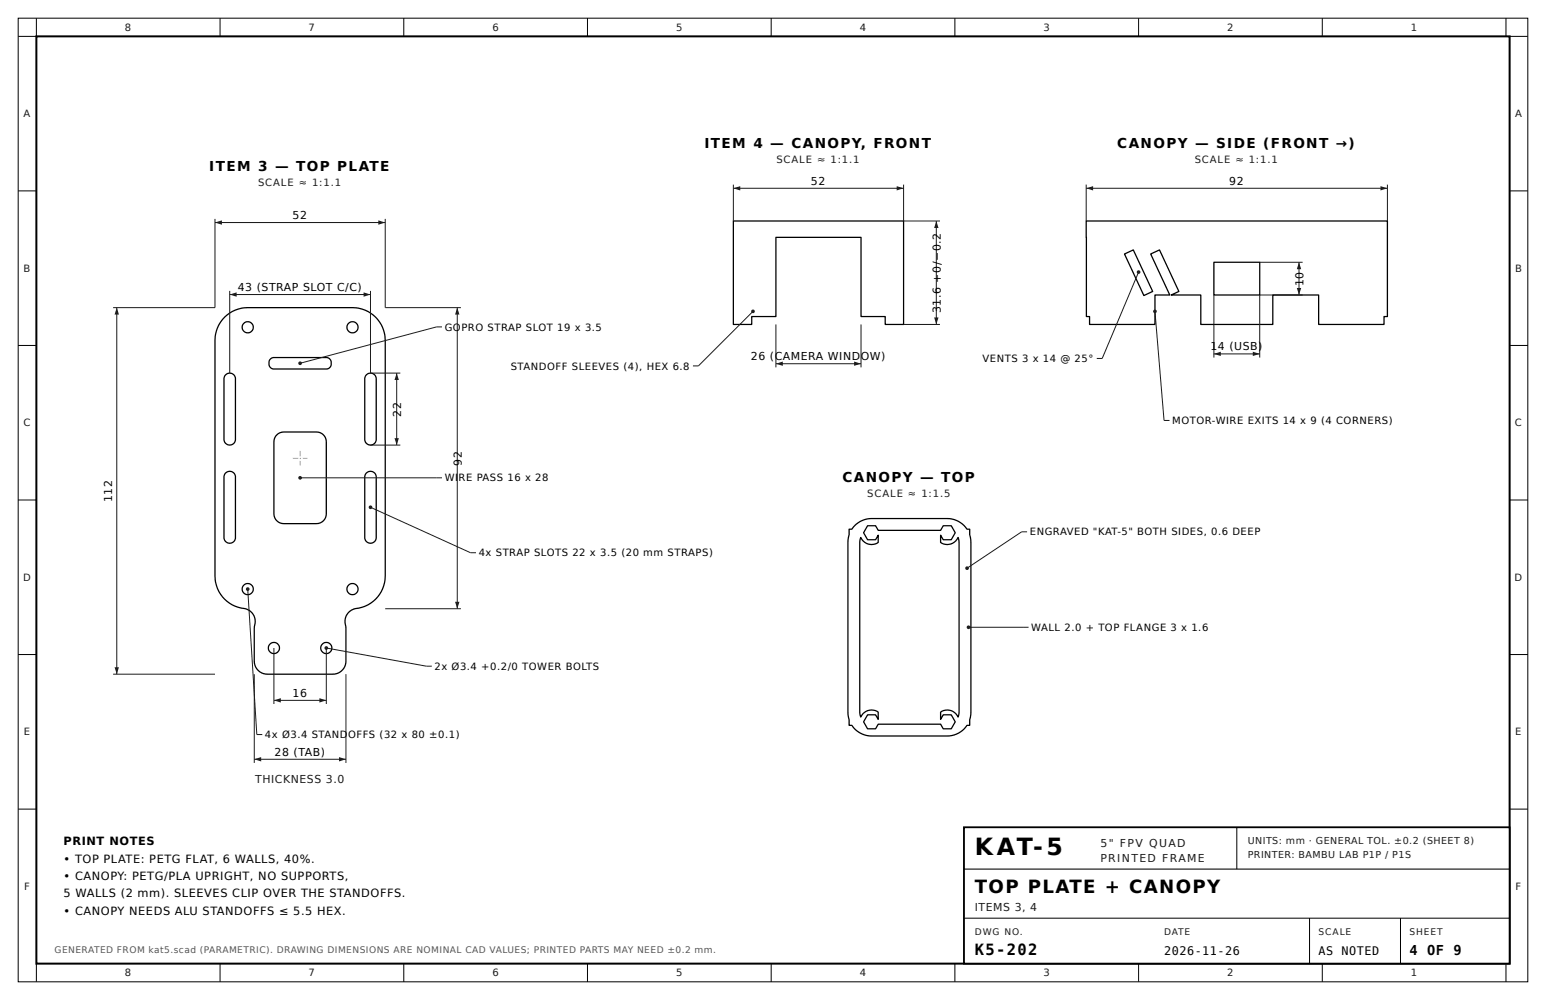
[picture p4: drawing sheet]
<svg xmlns="http://www.w3.org/2000/svg" width="432mm" height="279mm" viewBox="0 0 432 279" stroke-linecap="round" stroke-linejoin="round" font-family="sans-serif">
<g fill="none" stroke="#000" stroke-width=".28">
<path d="M5.1 5.1h421.6v269.2h-421.6zM10.2 5.1v5.1h-5.1M61.5 5.1v5.1M112.8 5.1v5.1M164.1 5.1v5.1M215.4 5.1v5.1M266.7 5.1v5.1M318 5.1v5.1M369.3 5.1v5.1M420.6 5.1v5.1M421.6 10.2h5.1M5.1 53.3h5.1"/>
<path d="M421.6 53.3h5.1M5.1 96.5h5.1M421.6 96.5h5.1M5.1 139.7h5.1M421.6 139.7h5.1M5.1 182.9h5.1M421.6 182.9h5.1M5.1 226.1h5.1M421.6 226.1h5.1M10.2 269.2v5.1M61.5 269.2v5.1M112.8 269.2v5.1"/>
<path d="M164.1 269.2v5.1M215.4 269.2v5.1M266.7 269.2v5.1M318 269.2v5.1M369.3 269.2v5.1M420.6 269.2v5.1"/>
</g>
<path d="M10.2 10.2h411.4v259h-411.4z" fill="none" stroke="#000" stroke-width=".56"/>
<path d="M269.2 231.1h152.4v38.1h-152.4z" fill="#fff"/>
<path d="M269.2 231.1h152.4v38.1h-152.4z" fill="none" stroke="#000" stroke-width=".51"/>
<path d="M269.2 242.8h152.4" fill="none" stroke="#000" stroke-width=".3"/>
<path d="M345.4 231.1v11.7M269.2 256.5h152.4M365.8 256.5v12.7M391.2 256.5v12.7" fill="none" stroke="#000" stroke-width=".28"/>
<g fill="none" stroke="#000" stroke-width=".36">
<path d="M62.7 88.7a9.2 9.2 0 0 1 6.5-2.7h29.2a9.1 9.1 0 0 1 9.2 9.1v65.8a9.3 9.3 0 0 1-8.8 9.3 3.9 3.9 0 0 0-2.2 5.1v9.4a3.7 3.7 0 0 1-3.7 3.7h-18.2a3.7 3.7 0 0 1-3.7-3.7v-9.1a4.7 4.7 0 0 0-.9-4.7 4.3 4.3 0 0 0-2.8-1 9.1 9.1 0 0 1-7.3-9v-65.8a9.2 9.2 0 0 1 2.7-6.4zM63 104.7a1.6 1.6 0 0 1 1.8-.3 1.6 1.6 0 0 1 1 1.4v17a1.6 1.6 0 0 1-1.6 1.6 1.6 1.6 0 0 1-1.6-1.6v-17.1zM75.4 100.4l1-.5h14.7a1.39 1.39 0 0 1 1.4 1.4v.4a1.39 1.39 0 0 1-1.4 1.4h-14.6a1.39 1.39 0 0 1-1.4-1.4l.1-.8zM102.3 104.7a1.6 1.6 0 0 1 1.8-.3 1.6 1.6 0 0 1 1 1.4v17a1.6 1.6 0 0 1-1.6 1.6 1.6 1.6 0 0 1-1.6-1.6v-17.1zM63 132.2a1.6 1.6 0 0 1 1.8-.4 1.6 1.6 0 0 1 1 1.5v16.9a1.6 1.6 0 0 1-1.6 1.6 1.6 1.6 0 0 1-1.6-1.6v-17.1zM77.3 121.5a2.64 2.64 0 0 1 1.9-.8h9.2a2.78 2.78 0 0 1 2.7 2.7v20.2a2.78 2.78 0 0 1-2.7 2.7h-9.2a2.78 2.78 0 0 1-2.7-2.7v-20.2a2.64 2.64 0 0 1 .8-1.9zM102.3 132.2a1.6 1.6 0 0 1 1.8-.4 1.6 1.6 0 0 1 1 1.5v16.9a1.6 1.6 0 0 1-1.6 1.6 1.6 1.6 0 0 1-1.6-1.6v-17.1z"/>
<circle cx="69.2" cy="91.4" r="1.56"/>
<circle cx="98.5" cy="91.4" r="1.56"/>
<circle cx="69.2" cy="164.6" r="1.56"/>
<circle cx="98.5" cy="164.6" r="1.56"/>
<circle cx="76.5" cy="181.1" r="1.56"/>
<circle cx="91.1" cy="181.1" r="1.56"/>
</g>
<g fill="#555">
<path d="M81.8 127.9h1.5v.2h-1.5zM83.8 127.9l.3 .2zM84.6 127.9h1.3v.2h-1.3z"/>
<path d="M83.7 126h.2v1.5h-.2zM83.7 128l.2 .3zM83.7 128.8h.2v1.2h-.2z"/>
</g>
<path d="M60 61.2v24.8M60 62.2h47.6M107.6 61.2v24.8" fill="none" stroke="#1a1a1a" stroke-width=".28"/>
<g fill="#1a1a1a">
<path d="M60 62.2l2-.6v1.2z"/>
<path d="M105.7 61.6l1.9 .6-1.9 .6z"/>
</g>
<path d="M64.2 81.3v22.9M64.2 82.3h39.3M103.5 81.3v22.9" fill="none" stroke="#1a1a1a" stroke-width=".28"/>
<g fill="#1a1a1a">
<path d="M64.2 82.3l1.9-.6v1.2z"/>
<path d="M101.5 81.7l2 .6-2 .6z"/>
</g>
<path d="M31.6 86h28.4M32.6 86v102.4M31.6 188.4h28.4" fill="none" stroke="#1a1a1a" stroke-width=".28"/>
<g fill="#1a1a1a">
<path d="M32 186.4h1.2l-.6 2z"/>
<path d="M32.6 86l.6 1.9h-1.2z"/>
</g>
<path d="M107.6 86h21.1M127.7 86v84.1M107.6 170.1h21.1" fill="none" stroke="#1a1a1a" stroke-width=".28"/>
<g fill="#1a1a1a">
<path d="M127.1 168.1h1.2l-.6 2z"/>
<path d="M127.7 86l.6 1.9h-1.2z"/>
</g>
<path d="M103.5 104.2h8.3M110.8 104.2v20.2M103.5 124.4h8.3" fill="none" stroke="#1a1a1a" stroke-width=".28"/>
<g fill="#1a1a1a">
<path d="M110.2 122.4h1.2l-.6 2z"/>
<path d="M110.8 104.2l.6 2h-1.2z"/>
</g>
<path d="M76.5 181.1v15.6M76.5 195.7h14.6M91.1 181.1v15.6" fill="none" stroke="#1a1a1a" stroke-width=".28"/>
<g fill="#1a1a1a">
<path d="M76.5 195.7l1.9-.6v1.2z"/>
<path d="M89.2 195.1l1.9 .6-1.9 .6z"/>
</g>
<path d="M71 188.4v24.8M96.6 188.4v24.8M71 212.1h25.6" fill="none" stroke="#1a1a1a" stroke-width=".28"/>
<g fill="#1a1a1a">
<path d="M71 212.1l1.9-.6v1.3z"/>
<path d="M94.7 211.5l1.9 .6-1.9 .7z"/>
</g>
<path d="M103.5 141.7l27.9 12.7" fill="none" stroke="#1a1a1a" stroke-width=".28"/>
<circle cx="103.5" cy="141.7" r=".51" fill="#1a1a1a"/>
<path d="M121.9 91.3l-38.1 10.2M131.4 154.4h1.5" fill="none" stroke="#1a1a1a" stroke-width=".28"/>
<circle cx="83.8" cy="101.5" r=".51" fill="#1a1a1a"/>
<path d="M121.9 91.3h1.5M83.8 133.5h38.1" fill="none" stroke="#1a1a1a" stroke-width=".28"/>
<circle cx="83.8" cy="133.5" r=".51" fill="#1a1a1a"/>
<path d="M121.9 133.5h1.5M91.1 181.1l28 5" fill="none" stroke="#1a1a1a" stroke-width=".28"/>
<circle cx="91.1" cy="181.1" r=".51" fill="#1a1a1a"/>
<path d="M69.2 164.6l2.5 40.6M119.1 186.1h1.5" fill="none" stroke="#1a1a1a" stroke-width=".28"/>
<circle cx="69.2" cy="164.6" r=".51" fill="#1a1a1a"/>
<path d="M204.8 51.6v10.1M204.8 52.6h47.6M252.4 51.6v10.1M71.7 205.2h1.6" fill="none" stroke="#1a1a1a" stroke-width=".28"/>
<path d="M204.8 61.7h47.6v29h-5.2v-2.3h-6.7v-22.1h-23.8v22.1h-6.7v2.3h-5.2z" fill="none" stroke="#000" stroke-width=".36"/>
<g fill="#1a1a1a">
<path d="M204.8 52.6l2-.6v1.2z"/>
<path d="M250.4 52l2 .6-2 .6z"/>
</g>
<path d="M252.4 61.7h10.1M261.5 61.7v29M252.4 90.7h10.1" fill="none" stroke="#1a1a1a" stroke-width=".28"/>
<g fill="#1a1a1a">
<path d="M260.9 88.7h1.2l-.6 2z"/>
<path d="M261.5 61.7l.6 2h-1.2z"/>
</g>
<path d="M216.7 90.7v11.9M240.5 90.7v11.9M216.7 101.6h23.8" fill="none" stroke="#1a1a1a" stroke-width=".28"/>
<g fill="#1a1a1a">
<path d="M216.7 101.6l1.9-.6v1.2z"/>
<path d="M238.6 101l1.9 .6-1.9 .6z"/>
</g>
<path d="M210.3 87l-15.2 15.2" fill="none" stroke="#1a1a1a" stroke-width=".28"/>
<circle cx="210.3" cy="87" r=".51" fill="#1a1a1a"/>
<path d="M303.4 51.6v10.1M303.4 52.6h84.1M387.5 51.6v10.1M193.5 102.2h1.6" fill="none" stroke="#1a1a1a" stroke-width=".28"/>
<path d="M303.4 61.7h84.1v26.7h-.9v2.3h-18.3v-8.3h-12.8v8.3h-20.1v-8.3h-8.3l2.2-1-5.5-11.6-2.4 1.2 5.3 11.4h-4.1v8.3h-18.3v-2.3h-.9zM314.1 71l2.4-1.2 5.4 11.6-2.4 1.2zM339 73.3h12.8v9.1h-12.8z" fill="none" stroke="#000" stroke-width=".36"/>
<g fill="#1a1a1a">
<path d="M303.4 52.6l1.9-.6v1.2z"/>
<path d="M385.6 52l1.9 .6-1.9 .6z"/>
</g>
<path d="M339 82.4v17.5M339 98.9h12.8M351.8 82.4v17.5" fill="none" stroke="#1a1a1a" stroke-width=".28"/>
<g fill="#1a1a1a">
<path d="M339 98.9l2-.6v1.2z"/>
<path d="M349.9 98.3l1.9 .6-1.9 .6z"/>
</g>
<path d="M351.8 73.3h12M362.8 73.3v9.1M351.8 82.4h12" fill="none" stroke="#1a1a1a" stroke-width=".28"/>
<g fill="#1a1a1a">
<path d="M362.2 80.5h1.2l-.6 1.9z"/>
<path d="M362.8 73.3l.6 1.9h-1.2z"/>
</g>
<path d="M318 76l-10.2 24.2" fill="none" stroke="#1a1a1a" stroke-width=".28"/>
<circle cx="318" cy="76" r=".51" fill="#1a1a1a"/>
<path d="M322.6 87l2.5 30.5M306.3 100.2h1.5" fill="none" stroke="#1a1a1a" stroke-width=".28"/>
<circle cx="322.6" cy="87" r=".51" fill="#1a1a1a"/>
<path d="M325.1 117.5h1.5M270.5 175.3h15.2" fill="none" stroke="#1a1a1a" stroke-width=".28"/>
<path d="M237.2 147.9h.7a6.7 6.7 0 0 1 5.5-3h21.2a6.6 6.6 0 0 1 5.5 3h.7v1.5l.4 2.1v47.5l-.4 2.1v1.6h-.7a6.7 6.7 0 0 1-5.5 2.9h-21.2a6.6 6.6 0 0 1-5.5-2.9h-.7v-1.6l-.4-2.1v-47.5l.4-2.1zM242.3 146.9h2.3l.7 1.3h17.4l.7-1.3h2.3l1.1 1.9-1.1 2h-2.3l-.7-1.3v2.1a3.3 3.3 0 0 0 4.9-1.4l.3 1.4v47.4l-.3 1.4a3.3 3.3 0 0 0-4.9-1.4v2l.7-1.3h2.3l1.1 2-1.1 1.9h-2.3l-.7-1.3h-17.4l-.7 1.3h-2.3l-1.1-1.9 1.1-2h2.3l.7 1.3v-2a3.3 3.3 0 0 0-4.9 1.4l-.3-1.4v-47.4l.3-1.4a3.3 3.3 0 0 0 4.9 1.4v-2.1l-.7 1.3h-2.3l-1.1-2z" fill="none" stroke="#000" stroke-width=".36"/>
<circle cx="270.5" cy="175.3" r=".51" fill="#1a1a1a"/>
<path d="M285.3 148.6l-15.2 10.1M285.7 175.3h1.6" fill="none" stroke="#1a1a1a" stroke-width=".28"/>
<circle cx="270.1" cy="158.7" r=".51" fill="#1a1a1a"/>
<path d="M285.3 148.6h1.6" fill="none" stroke="#1a1a1a" stroke-width=".28"/>
<text font-size="6.6" x="272.3" y="238.8">KAT-5</text>
<text font-size="5.1" x="272.3" y="249.4">TOP PLATE + CANOPY</text>
<text font-size="4.3" x="272.3" y="266.7">K5-202</text>
<g font-size="3.8">
<text x="196.8" y="41.4">ITEM 4 — CANOPY, FRONT</text>
<text x="312.1" y="41.4">CANOPY — SIDE (FRONT →)</text>
<text x="58.5" y="47.9">ITEM 3 — TOP PLATE</text>
<text x="235.3" y="134.7">CANOPY — TOP</text>
<text x="393.7" y="266.7">4 OF 9</text>
</g>
<g font-size="3.3">
<text x="325.1" y="266.7">2026-11-26</text>
<text x="368.3" y="266.7">AS NOTED</text>
</g>
<g font-size="3.2">
<text x="17.8" y="236.2">PRINT NOTES</text>
<text x="17.8" y="241">• TOP PLATE: PETG FLAT, 6 WALLS, 40%.</text>
<text x="17.8" y="245.9">• CANOPY: PETG/PLA UPRIGHT, NO SUPPORTS,</text>
<text x="17.8" y="250.7">5 WALLS (2 mm). SLEEVES CLIP OVER THE STANDOFFS.</text>
<text x="17.8" y="255.5">• CANOPY NEEDS ALU STANDOFFS ≤ 5.5 HEX.</text>
</g>
<g font-size="3">
<text x="226.5" y="51.6">52</text>
<text x="343.3" y="51.6">92</text>
<text x="81.7" y="61.2">52</text>
<text x="66.4" y="81.3">43 (STRAP SLOT C/C)</text>
<text x="364.1" y="79.9" transform="rotate(-90 364.1 79.9)">10</text>
<text x="262.8" y="87.5" transform="rotate(-90 262.8 87.5)">31.6 +0/−0.2</text>
<text x="209.7" y="100.6">26 (CAMERA WINDOW)</text>
<text x="338.1" y="97.9">14 (USB)</text>
<text x="112.1" y="116.4" transform="rotate(-90 112.1 116.4)">22</text>
<text x="129" y="130.1" transform="rotate(-90 129 130.1)">92</text>
<text x="31.3" y="140.3" transform="rotate(-90 31.3 140.3)">112</text>
<text x="81.7" y="194.7">16</text>
<text x="76.7" y="211.1">28 (TAB)</text>
</g>
<g font-size="3" fill="#1a1a1a">
<text x="71.3" y="218.8">THICKNESS 3.0</text>
<text x="307.3" y="236.7">5&quot; FPV QUAD</text>
<text x="307.3" y="240.8">PRINTED FRAME</text>
<text x="272.3" y="254.5">ITEMS 3, 4</text>
</g>
<g font-size="2.8" fill="#1a1a1a">
<text x="34.9" y="8.6">8</text>
<text x="86.2" y="8.6">7</text>
<text x="137.5" y="8.6">6</text>
<text x="188.8" y="8.6">5</text>
<text x="240.1" y="8.6">4</text>
<text x="291.4" y="8.6">3</text>
<text x="342.7" y="8.6">2</text>
<text x="394.1" y="8.6">1</text>
<text x="6.6" y="32.8">A</text>
<text x="423.1" y="32.8">A</text>
<text x="216.8" y="45.5">SCALE ≈ 1:1.1</text>
<text x="333.7" y="45.5">SCALE ≈ 1:1.1</text>
<text x="72.1" y="51.9">SCALE ≈ 1:1.1</text>
<text x="6.6" y="75.9">B</text>
<text x="423.1" y="75.9">B</text>
<text x="6.6" y="119.1">C</text>
<text x="423.1" y="119.1">C</text>
<text x="242.2" y="138.8">SCALE ≈ 1:1.5</text>
<text x="6.5" y="162.3">D</text>
<text x="423" y="162.3">D</text>
<text x="6.7" y="205.5">E</text>
<text x="423.2" y="205.5">E</text>
<text x="6.7" y="248.7">F</text>
<text x="423.3" y="248.7">F</text>
<text x="34.9" y="272.8">8</text>
<text x="86.2" y="272.8">7</text>
<text x="137.5" y="272.8">6</text>
<text x="188.8" y="272.8">5</text>
<text x="240.1" y="272.8">4</text>
<text x="291.4" y="272.8">3</text>
<text x="342.7" y="272.8">2</text>
<text x="394.1" y="272.8">1</text>
</g>
<g font-size="2.8">
<text x="124.2" y="92.4">GOPRO STRAP SLOT 19 x 3.5</text>
<text x="274.4" y="101.2">VENTS 3 x 14 @ 25°</text>
<text x="142.7" y="103.2">STANDOFF SLEEVES (4), HEX 6.8</text>
<text x="327.4" y="118.5">MOTOR-WIRE EXITS 14 x 9 (4 CORNERS)</text>
<text x="124.2" y="134.5">WI</text>
<text x="128.1" y="134.5">RE PASS 16 x 28</text>
<text x="287.6" y="149.6">ENGRAVED &quot;KAT-5&quot; BOTH SIDES, 0.6 DEEP</text>
<text x="133.7" y="155.4">4x STRAP SLOTS 22 x 3.5 (20 mm STRAPS)</text>
<text x="288" y="176.3">WALL 2.0 + TOP FLANGE 3 x 1.6</text>
<text x="121.4" y="187.1">2x Ø3.4 +0.2/0 TOWER BOLTS</text>
<text x="74" y="206.2">4x Ø3.4 STAND</text>
<text x="97.2" y="206.2">OFFS (32 x 80 ±0.1)</text>
</g>
<g font-size="2.7" fill="#1a1a1a">
<text x="348.5" y="235.7">UNITS: mm · GENERAL TOL. ±0.2 (SHEET 8)</text>
<text x="348.5" y="239.8">PRINTER: BAMBU LAB P1P / P1S</text>
</g>
<g font-size="2.5" fill="#1a1a1a">
<text x="272.3" y="261.1">DWG NO.</text>
<text x="325.1" y="261.1">DATE</text>
<text x="368.3" y="261.1">SCALE</text>
<text x="393.7" y="261.1">SHEET</text>
</g>
<text font-size="2.5" fill="#555" x="15.2" y="266.2">GENERATED FROM kat5.scad (PARAMETRIC). DRAWING DIMENSIONS ARE NOMINAL CAD VALUES; PRINTED PARTS MAY NEED ±0.2 mm.</text>
</svg>
